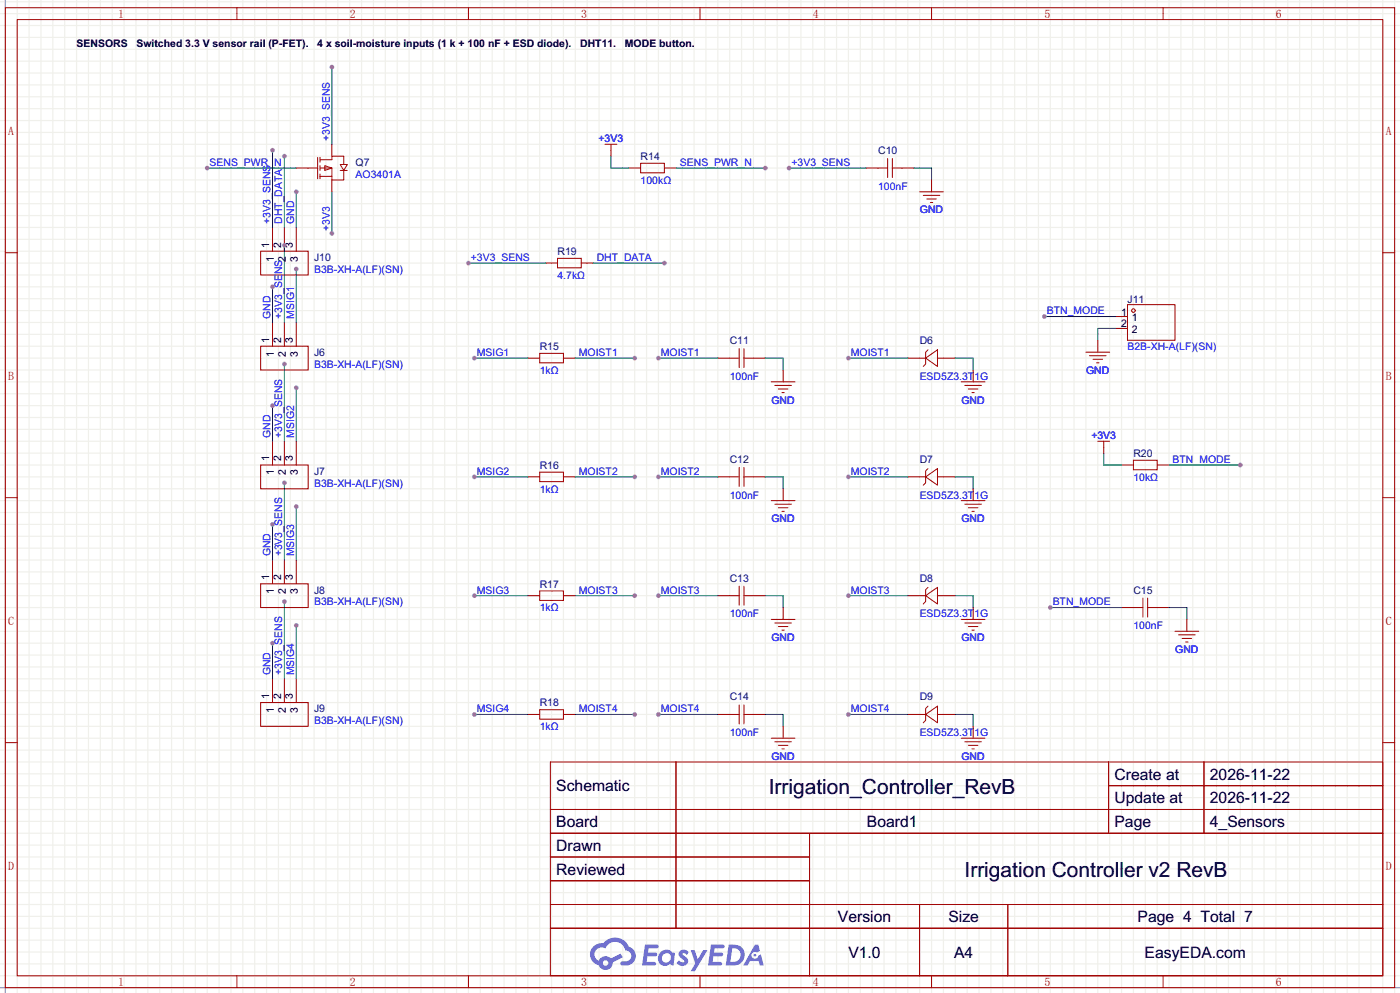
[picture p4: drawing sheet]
<svg xmlns="http://www.w3.org/2000/svg" width="299mm" height="212mm" viewBox="0 0 299 212" stroke-linecap="round" stroke-linejoin="round" font-family="sans-serif">
<g fill="none" stroke="#f0f0eb" stroke-width=".25">
<path d="M0 .4h299.5M0 2.9h299.5M0 5.5h299.5M0 8h299.5M0 10.5h299.5M0 13.1h299.5M0 15.6h299.5M0 18.2h299.5M1.1 0v212.3M3.7 0v212.3M6.2 0v212.3M8.8 0v212.3"/>
<path d="M11.3 0v212.3M13.8 0v212.3M16.4 0v212.3M18.9 0v212.3M21.5 0v212.3M24 0v212.3M26.5 0v212.3M29.1 0v212.3M31.6 0v212.3M34.2 0v212.3M36.7 0v212.3M39.2 0v212.3"/>
<path d="M41.8 0v212.3M44.3 0v212.3M46.9 0v212.3M49.4 0v212.3M51.9 0v212.3M54.5 0v212.3M57 0v212.3M59.6 0v212.3M62.1 0v212.3M64.6 0v212.3M67.2 0v212.3M69.7 0v212.3"/>
<path d="M72.3 0v212.3M74.8 0v212.3M77.3 0v212.3M79.9 0v212.3M82.4 0v212.3M85 0v212.3M87.5 0v212.3M90 0v212.3M92.6 0v212.3M95.1 0v212.3M97.7 0v212.3M100.2 0v212.3"/>
<path d="M102.7 0v212.3M105.3 0v212.3M107.8 0v212.3M110.4 0v212.3M112.9 0v212.3M115.4 0v212.3M118 0v212.3M120.5 0v212.3M123.1 0v212.3M125.6 0v212.3M128.1 0v212.3M130.7 0v212.3"/>
<path d="M133.2 0v212.3M135.8 0v212.3M138.3 0v212.3M140.8 0v212.3M143.4 0v212.3M145.9 0v212.3M148.5 0v212.3M151 0v212.3M153.5 0v212.3M156.1 0v212.3M158.6 0v212.3M161.2 0v212.3"/>
<path d="M163.7 0v212.3M166.2 0v212.3M168.8 0v212.3M171.3 0v212.3M173.9 0v212.3M176.4 0v212.3M178.9 0v212.3M181.5 0v212.3M184 0v212.3M186.6 0v212.3M189.1 0v212.3M191.6 0v212.3"/>
<path d="M194.2 0v212.3M196.7 0v212.3M199.3 0v212.3M201.8 0v212.3M204.3 0v212.3M206.9 0v212.3M209.4 0v212.3M212 0v212.3M214.5 0v212.3M217 0v212.3M219.6 0v212.3M222.1 0v212.3"/>
<path d="M224.7 0v212.3M227.2 0v212.3M229.7 0v212.3M232.3 0v212.3M234.8 0v212.3M237.4 0v212.3M239.9 0v212.3M242.4 0v212.3M245 0v212.3M247.5 0v212.3M250.1 0v212.3M252.6 0v212.3"/>
<path d="M255.1 0v212.3M257.7 0v212.3M260.2 0v212.3M262.8 0v212.3M265.3 0v212.3M267.8 0v212.3M270.4 0v212.3M272.9 0v212.3M275.5 0v212.3M278 0v212.3M280.5 0v212.3M283.1 0v212.3"/>
<path d="M285.6 0v212.3M288.2 0v212.3M290.7 0v212.3M293.2 0v212.3M295.8 0v212.3M298.3 0v212.3M0 20.7h299.5M0 23.2h299.5M0 25.8h299.5M0 28.3h299.5M0 30.9h299.5M0 33.4h299.5"/>
<path d="M0 35.9h299.5M0 38.5h299.5M0 41h299.5M0 43.6h299.5M0 46.1h299.5M0 48.6h299.5M0 51.2h299.5M0 53.7h299.5M0 56.3h299.5M0 58.8h299.5M0 61.3h299.5M0 63.9h299.5"/>
<path d="M0 66.4h299.5M0 69h299.5M0 71.5h299.5M0 74h299.5M0 76.6h299.5M0 79.1h299.5M0 81.7h299.5M0 84.2h299.5M0 86.7h299.5M0 89.3h299.5M0 91.8h299.5M0 94.4h299.5"/>
<path d="M0 96.9h299.5M0 99.4h299.5M0 102h299.5M0 104.5h299.5M0 107.1h299.5M0 109.6h299.5M0 112.1h299.5M0 114.7h299.5M0 117.2h299.5M0 119.8h299.5M0 122.3h299.5M0 124.8h299.5"/>
<path d="M0 127.4h299.5M0 129.9h299.5M0 132.5h299.5M0 135h299.5M0 137.5h299.5M0 140.1h299.5M0 142.6h299.5M0 145.2h299.5M0 147.7h299.5M0 150.2h299.5M0 152.8h299.5M0 155.3h299.5"/>
<path d="M0 157.9h299.5M0 160.4h299.5M0 162.9h299.5M0 165.5h299.5M0 168h299.5M0 170.6h299.5M0 173.1h299.5M0 175.6h299.5M0 178.2h299.5M0 180.7h299.5M0 183.3h299.5M0 185.8h299.5"/>
<path d="M0 188.3h299.5M0 190.9h299.5M0 193.4h299.5M0 196h299.5M0 198.5h299.5M0 201h299.5M0 203.6h299.5M0 206.1h299.5M0 208.7h299.5M0 211.2h299.5"/>
</g>
<path d="M1.1 0v212.3M0 211.2h299.5" fill="none" stroke="#999" stroke-width=".25"/>
<g fill="none" stroke="#a10000" stroke-width=".21">
<path d="M1.1 1.6h297.2v209.6h-297.2zM3.7 4.2h292.1v204.5h-292.1zM50.7 1.6v2.6M100.2 1.6v2.6M149.7 1.6v2.6M199.3 1.6v2.6M248.8 1.6v2.6M1.1 54h2.6M295.8 54h2.5M1.1 106.4h2.6M295.8 106.4h2.5M1.1 158.8h2.6"/>
<path d="M295.8 158.8h2.5M117.7 162.9h178.1v45.8h-178.1zM117.7 173.1h178.1M117.7 178.2h178.1M144.6 162.9v35.6M173.2 178.2v30.5M237.1 162.9v15.3M237.1 168h58.7M257.5 162.9v15.3M117.7 183.3h55.5M117.7 193.4h178.1M117.7 188.3h55.5"/>
<path d="M117.7 198.5h178.1M196.7 193.4v15.3M215.6 193.4v15.3M50.7 208.7v2.5M100.2 208.7v2.5M149.7 208.7v2.5M199.3 208.7v2.5M248.8 208.7v2.5"/>
</g>
<g fill="#5487ff">
<path d="M145.5 203.3a1.3 1.3 0 0 1 1.8 .3l-.4 .6a.54 .54 0 0 0-.9-.2l.1 .2a1.28 1.28 0 0 1 .8 2 1.53 1.53 0 0 1-2.2-.3l.5-.6 .8 .5a.31 .31 0 0 0 .4-.3 .31 .31 0 0 0-.3-.3 1.12 1.12 0 0 1-.6-1.9z"/>
<path d="M147.7 203.2h.9l.7 1.9 1.1-1.9h.9l-2.7 4.5h-.9l1-1.7z"/>
<path d="M138 202h1.6a1.31 1.31 0 0 1 1.2 .2 .4 .4 0 0 1-.3 .6h-1.8l-.1 .9h1.6a.4 .4 0 0 1 .4 .4 .4 .4 0 0 1-.4 .4h-1.7l-.2 1.2h1.4a.46 .46 0 0 1 .5 .1 .46 .46 0 0 1 .1 .5l-.3 .2h-2.7z"/>
<path d="M152.1 202h1.6a1.32 1.32 0 0 1 1.3 .2 .39 .39 0 0 1-.4 .6h-1.7l-.2 .9h1.7a.4 .4 0 0 1 .3 .4 .4 .4 0 0 1-.4 .4h-1.7l-.2 1.2h1.4a.46 .46 0 0 1 .5 .1 .46 .46 0 0 1 .1 .5l-.3 .2h-2.7z"/>
<path d="M161.5 202h.7l.4 1.3-.7 .4a.75 .75 0 0 0-1.1 .3 .75 .75 0 0 0 .5 1 .75 .75 0 0 0 .9-.6l.6-.3 .6 2.4h-.9l-.2-1h-1.9l-.5 1h-.9z"/>
<path d="M155.9 202l-.7 4.5h1.5a2.27 2.27 0 0 0 2.6-2.3 2.27 2.27 0 0 0-2.7-2.2zM156.6 202.8a1.5 1.5 0 0 1 1.8 1.5 1.5 1.5 0 0 1-1.9 1.4h-.3z"/>
<path d="M141.3 203.6a1.6 1.6 0 0 0-.3 2.3 1.6 1.6 0 0 0 2.3 .2l.8 .4 .3-2.5-.2-.3h-.4a1.58 1.58 0 0 0-2.5-.1zM141.9 204.1a.98 .98 0 0 1 1.6 .5 .98 .98 0 0 1-1.1 1.2 .94 .94 0 0 1-.8-.6 .94 .94 0 0 1 .3-1.1z"/>
<path d="M126.9 202.4a2.37 2.37 0 0 0 1.2 4 1.54 1.54 0 0 0 1.7 1 1.54 1.54 0 0 0 1.3-1.6l2.1-1.1-.5-.8-2 1.1a1.57 1.57 0 0 0-2.6 .4 1.5 1.5 0 0 1-.8-2.1 1.5 1.5 0 0 1 2.2-.5 2.23 2.23 0 0 1 2.3-1.4 2.23 2.23 0 0 1 2 1.8 1.16 1.16 0 0 1 1.2 1.1 1.16 1.16 0 0 1-1 1.3h-.7a.47 .47 0 0 0-.6 .3 .47 .47 0 0 0 .4 .6 2.17 2.17 0 0 0 2.5-1 2.17 2.17 0 0 0-.3-2.6l-.8-.5a3.2 3.2 0 0 0-5.4-.7l-1.2 .1zM129 206a.58 .58 0 0 1 1.1 0 .58 .58 0 0 1-1.1 0z"/>
<circle cx="161.5" cy="204.3" r=".28"/>
</g>
<path d="M65.9 35.9h2M67.9 33.7v4.5M68.5 35.9h2.5v2.6h2.5v-2.1M68.5 34.2h2.5v-.8h2.5v1.8M68.5 37.7h2.5M68.5 33.7v1M68.5 35.4v1M68.5 37.2v1M69.5 35.4l1.5 .5-1.5 .5zM72.8 35.2h1.5l-.8 1.2zM72.8 36.4h1.5" fill="none" stroke="#a10000" stroke-width=".21"/>
<path d="M63.4 35.9h2.5M71 30.9v2.5M71 38.5v2.5" fill="none" stroke="#870000" stroke-width=".21"/>
<path d="M71 14.3v16.6" fill="none" stroke="#008700" stroke-width=".21"/>
<circle cx="71" cy="14.3" r=".51" fill="#999"/>
<path d="M44.3 35.9h19.1" fill="none" stroke="#008700" stroke-width=".21"/>
<circle cx="44.3" cy="35.9" r=".51" fill="#999"/>
<path d="M71 41v8.9" fill="none" stroke="#008700" stroke-width=".21"/>
<circle cx="71" cy="49.9" r=".51" fill="#999"/>
<path d="M134.5 35.9h2.5M142.1 35.9h2.6" fill="none" stroke="#870000" stroke-width=".21"/>
<path d="M137 34.9h5.1v2.1h-5.1z" fill="none" stroke="#a10000" stroke-width=".21"/>
<path d="M144.7 35.9h19" fill="none" stroke="#008700" stroke-width=".21"/>
<circle cx="163.7" cy="35.9" r=".51" fill="#999"/>
<path d="M130.7 33.4v2.5h3.8M168.8 35.9h16.5M195.5 35.9h3.8v2.6" fill="none" stroke="#008700" stroke-width=".21"/>
<path d="M130.7 32.1v1.3M185.3 35.9h2.5M192.9 35.9h2.6M199.3 38.5v2.5" fill="none" stroke="#870000" stroke-width=".21"/>
<path d="M129.4 30.9h2.6M130.7 30.9v1.2M187.8 35.9h2.1M189.9 33.9v4.1M190.9 35.9h2M190.9 33.9v4.1M196.7 41h5.1M197.5 41.8h3.5M198.2 42.5h2.1M199 43.3h.5" fill="none" stroke="#a10000" stroke-width=".21"/>
<circle cx="168.8" cy="35.9" r=".51" fill="#999"/>
<path d="M58.3 48.6v5.1M60.8 48.6v5.1M63.4 48.6v5.1" fill="none" stroke="#870000" stroke-width=".21"/>
<path d="M55.8 53.7h10.1v5.1h-10.1z" fill="none" stroke="#a10000" stroke-width=".21"/>
<path d="M58.3 32.1v16.5" fill="none" stroke="#008700" stroke-width=".21"/>
<circle cx="58.3" cy="32.1" r=".51" fill="#999"/>
<path d="M60.8 33.4v15.2" fill="none" stroke="#008700" stroke-width=".21"/>
<circle cx="60.8" cy="33.4" r=".51" fill="#999"/>
<path d="M63.4 41v7.6" fill="none" stroke="#008700" stroke-width=".21"/>
<circle cx="63.4" cy="41" r=".51" fill="#999"/>
<path d="M116.7 56.3h2.6M124.3 56.3h2.6" fill="none" stroke="#870000" stroke-width=".21"/>
<path d="M119.3 55.2h5v2.1h-5z" fill="none" stroke="#a10000" stroke-width=".21"/>
<path d="M126.9 56.3h15.2" fill="none" stroke="#008700" stroke-width=".21"/>
<circle cx="142.1" cy="56.3" r=".51" fill="#999"/>
<path d="M100.2 56.3h16.5" fill="none" stroke="#008700" stroke-width=".21"/>
<circle cx="100.2" cy="56.3" r=".51" fill="#999"/>
<path d="M58.3 69v5M60.8 69v5M63.4 69v5" fill="none" stroke="#870000" stroke-width=".21"/>
<path d="M55.8 74h10.1v5.1h-10.1z" fill="none" stroke="#a10000" stroke-width=".21"/>
<path d="M58.3 61.3v7.7" fill="none" stroke="#008700" stroke-width=".21"/>
<circle cx="58.3" cy="61.3" r=".51" fill="#999"/>
<path d="M60.8 52.4v16.6" fill="none" stroke="#008700" stroke-width=".21"/>
<circle cx="60.8" cy="52.4" r=".51" fill="#999"/>
<path d="M63.4 57.5v11.5" fill="none" stroke="#008700" stroke-width=".21"/>
<circle cx="63.4" cy="57.5" r=".51" fill="#999"/>
<path d="M112.9 76.6h2.5M120.5 76.6h2.6" fill="none" stroke="#870000" stroke-width=".21"/>
<path d="M115.4 75.6h5.1v2h-5.1z" fill="none" stroke="#a10000" stroke-width=".21"/>
<path d="M123.1 76.6h12.7" fill="none" stroke="#008700" stroke-width=".21"/>
<circle cx="135.8" cy="76.6" r=".51" fill="#999"/>
<path d="M101.5 76.6h11.4" fill="none" stroke="#008700" stroke-width=".21"/>
<circle cx="101.5" cy="76.6" r=".51" fill="#999"/>
<path d="M156.1 76.6h2M158.1 74.5v4.1M159.1 76.6h2.1M159.1 74.5v4.1M165 81.7h5.1M165.7 82.4h3.6M166.5 83.2h2M167.3 83.9h.5" fill="none" stroke="#a10000" stroke-width=".21"/>
<path d="M153.5 76.6h2.6M161.2 76.6h2.5M167.5 79.1v2.6" fill="none" stroke="#870000" stroke-width=".21"/>
<path d="M140.8 76.6h12.7M163.7 76.6h3.8v2.5" fill="none" stroke="#008700" stroke-width=".21"/>
<circle cx="140.8" cy="76.6" r=".51" fill="#999"/>
<path d="M194.2 76.6h2.5M201.8 76.6h2.5M208.2 79.1v2.6" fill="none" stroke="#870000" stroke-width=".21"/>
<path d="M196.7 76.6h1.3M198 76.6l2.5-1.8v3.6zM198.5 74.8l-.5 .5v2.5l-.5 .6M200.5 76.6h1.3M205.6 81.7h5.1M206.4 82.4h3.5M207.1 83.2h2.1M207.9 83.9h.5" fill="none" stroke="#a10000" stroke-width=".21"/>
<path d="M181.5 76.6h12.7M204.3 76.6h3.9v2.5" fill="none" stroke="#008700" stroke-width=".21"/>
<circle cx="181.5" cy="76.6" r=".51" fill="#999"/>
<path d="M58.3 94.4v5M60.8 94.4v5M63.4 94.4v5" fill="none" stroke="#870000" stroke-width=".21"/>
<path d="M55.8 99.4h10.1v5.1h-10.1z" fill="none" stroke="#a10000" stroke-width=".21"/>
<path d="M58.3 86.7v7.7" fill="none" stroke="#008700" stroke-width=".21"/>
<circle cx="58.3" cy="86.7" r=".51" fill="#999"/>
<path d="M60.8 77.8v16.6" fill="none" stroke="#008700" stroke-width=".21"/>
<circle cx="60.8" cy="77.8" r=".51" fill="#999"/>
<path d="M63.4 82.9v11.5" fill="none" stroke="#008700" stroke-width=".21"/>
<circle cx="63.4" cy="82.9" r=".51" fill="#999"/>
<path d="M112.9 102h2.5M120.5 102h2.6" fill="none" stroke="#870000" stroke-width=".21"/>
<path d="M115.4 101h5.1v2h-5.1z" fill="none" stroke="#a10000" stroke-width=".21"/>
<path d="M123.1 102h12.7" fill="none" stroke="#008700" stroke-width=".21"/>
<circle cx="135.8" cy="102" r=".51" fill="#999"/>
<path d="M101.5 102h11.4" fill="none" stroke="#008700" stroke-width=".21"/>
<circle cx="101.5" cy="102" r=".51" fill="#999"/>
<path d="M158.1 99.9v4.1M159.1 99.9v4.1M156.1 102h2M159.1 102h2.1M165 107.1h5.1M165.7 107.8h3.6M166.5 108.6h2M167.3 109.3h.5" fill="none" stroke="#a10000" stroke-width=".21"/>
<path d="M153.5 102h2.6M161.2 102h2.5M167.5 104.5v2.6" fill="none" stroke="#870000" stroke-width=".21"/>
<path d="M140.8 102h12.7M163.7 102h3.8v2.5" fill="none" stroke="#008700" stroke-width=".21"/>
<circle cx="140.8" cy="102" r=".51" fill="#999"/>
<path d="M194.2 102h2.5M201.8 102h2.5M208.2 104.5v2.6" fill="none" stroke="#870000" stroke-width=".21"/>
<path d="M196.7 102h1.3M198 102l2.5-1.8v3.6zM198.5 100.2l-.5 .5v2.5l-.5 .6M200.5 102h1.3M205.6 107.1h5.1M206.4 107.8h3.5M207.1 108.6h2.1M207.9 109.3h.5" fill="none" stroke="#a10000" stroke-width=".21"/>
<path d="M181.5 102h12.7M204.3 102h3.9v2.5" fill="none" stroke="#008700" stroke-width=".21"/>
<circle cx="181.5" cy="102" r=".51" fill="#999"/>
<path d="M58.3 119.8v5M60.8 119.8v5M63.4 119.8v5" fill="none" stroke="#870000" stroke-width=".21"/>
<path d="M55.8 124.8h10.1v5.1h-10.1z" fill="none" stroke="#a10000" stroke-width=".21"/>
<path d="M58.3 112.1v7.7" fill="none" stroke="#008700" stroke-width=".21"/>
<circle cx="58.3" cy="112.1" r=".51" fill="#999"/>
<path d="M60.8 103.2v16.6" fill="none" stroke="#008700" stroke-width=".21"/>
<circle cx="60.8" cy="103.2" r=".51" fill="#999"/>
<path d="M63.4 108.3v11.5" fill="none" stroke="#008700" stroke-width=".21"/>
<circle cx="63.4" cy="108.3" r=".51" fill="#999"/>
<path d="M112.9 127.4h2.5M120.5 127.4h2.6" fill="none" stroke="#870000" stroke-width=".21"/>
<path d="M115.4 126.4h5.1v2h-5.1z" fill="none" stroke="#a10000" stroke-width=".21"/>
<path d="M123.1 127.4h12.7" fill="none" stroke="#008700" stroke-width=".21"/>
<circle cx="135.8" cy="127.4" r=".51" fill="#999"/>
<path d="M101.5 127.4h11.4" fill="none" stroke="#008700" stroke-width=".21"/>
<circle cx="101.5" cy="127.4" r=".51" fill="#999"/>
<path d="M156.1 127.4h2M158.1 125.3v4.1M159.1 127.4h2.1M159.1 125.3v4.1M165 132.5h5.1M165.7 133.2h3.6M166.5 134h2M167.3 134.7h.5" fill="none" stroke="#a10000" stroke-width=".21"/>
<path d="M153.5 127.4h2.6M161.2 127.4h2.5M167.5 129.9v2.6" fill="none" stroke="#870000" stroke-width=".21"/>
<path d="M140.8 127.4h12.7M163.7 127.4h3.8v2.5" fill="none" stroke="#008700" stroke-width=".21"/>
<circle cx="140.8" cy="127.4" r=".51" fill="#999"/>
<path d="M194.2 127.4h2.5M201.8 127.4h2.5M208.2 129.9v2.6" fill="none" stroke="#870000" stroke-width=".21"/>
<path d="M196.7 127.4h1.3M198 127.4l2.5-1.8v3.6zM198.5 125.6l-.5 .5v2.5l-.5 .6M200.5 127.4h1.3M205.6 132.5h5.1M206.4 133.2h3.5M207.1 134h2.1M207.9 134.7h.5" fill="none" stroke="#a10000" stroke-width=".21"/>
<path d="M181.5 127.4h12.7M204.3 127.4h3.9v2.5" fill="none" stroke="#008700" stroke-width=".21"/>
<circle cx="181.5" cy="127.4" r=".51" fill="#999"/>
<path d="M58.3 145.2v5M60.8 145.2v5M63.4 145.2v5" fill="none" stroke="#870000" stroke-width=".21"/>
<path d="M55.8 150.2h10.1v5.1h-10.1z" fill="none" stroke="#a10000" stroke-width=".21"/>
<path d="M58.3 137.5v7.7" fill="none" stroke="#008700" stroke-width=".21"/>
<circle cx="58.3" cy="137.5" r=".51" fill="#999"/>
<path d="M60.8 128.6v16.6" fill="none" stroke="#008700" stroke-width=".21"/>
<circle cx="60.8" cy="128.6" r=".51" fill="#999"/>
<path d="M63.4 133.7v11.5" fill="none" stroke="#008700" stroke-width=".21"/>
<circle cx="63.4" cy="133.7" r=".51" fill="#999"/>
<path d="M112.9 152.8h2.5M120.5 152.8h2.6" fill="none" stroke="#870000" stroke-width=".21"/>
<path d="M115.4 151.8h5.1v2h-5.1z" fill="none" stroke="#a10000" stroke-width=".21"/>
<path d="M123.1 152.8h12.7" fill="none" stroke="#008700" stroke-width=".21"/>
<circle cx="135.8" cy="152.8" r=".51" fill="#999"/>
<path d="M101.5 152.8h11.4" fill="none" stroke="#008700" stroke-width=".21"/>
<circle cx="101.5" cy="152.8" r=".51" fill="#999"/>
<path d="M156.1 152.8h2M158.1 150.7v4.1M159.1 152.8h2.1M159.1 150.7v4.1M165 157.9h5.1M165.7 158.6h3.6M166.5 159.4h2M167.3 160.1h.5" fill="none" stroke="#a10000" stroke-width=".21"/>
<path d="M153.5 152.8h2.6M161.2 152.8h2.5M167.5 155.3v2.6" fill="none" stroke="#870000" stroke-width=".21"/>
<path d="M140.8 152.8h12.7M163.7 152.8h3.8v2.5" fill="none" stroke="#008700" stroke-width=".21"/>
<circle cx="140.8" cy="152.8" r=".51" fill="#999"/>
<path d="M194.2 152.8h2.5M201.8 152.8h2.5M208.2 155.3v2.6" fill="none" stroke="#870000" stroke-width=".21"/>
<path d="M196.7 152.8h1.3M198 152.8l2.5-1.8v3.6zM198.5 151l-.5 .5v2.5l-.5 .6M200.5 152.8h1.3M205.6 157.9h5.1M206.4 158.6h3.5M207.1 159.4h2.1M207.9 160.1h.5" fill="none" stroke="#a10000" stroke-width=".21"/>
<path d="M181.5 152.8h12.7M204.3 152.8h3.9v2.5" fill="none" stroke="#008700" stroke-width=".21"/>
<circle cx="181.5" cy="152.8" r=".51" fill="#999"/>
<g fill="none" stroke="#a10000" stroke-width=".21">
<path d="M241.2 65.1h10.1v7.7h-10.1z"/>
<circle cx="242.4" cy="66.4" r=".38"/>
</g>
<path d="M238.6 67.7h2.6M238.6 70.2h2.6" fill="none" stroke="#870000" stroke-width=".21"/>
<path d="M223.4 67.7h15.2" fill="none" stroke="#008700" stroke-width=".21"/>
<circle cx="223.4" cy="67.7" r=".51" fill="#999"/>
<path d="M238.6 70.2h-3.8v2.6M250.1 99.4h15.2" fill="none" stroke="#008700" stroke-width=".21"/>
<path d="M234.8 72.8v2.5M239.9 99.4h2.5M247.5 99.4h2.6" fill="none" stroke="#870000" stroke-width=".21"/>
<path d="M232.3 75.3h5.1M233 76.1h3.6M233.8 76.8h2M234.6 77.6h.5M242.4 98.4h5.1v2.1h-5.1z" fill="none" stroke="#a10000" stroke-width=".21"/>
<circle cx="265.3" cy="99.4" r=".51" fill="#999"/>
<path d="M236.1 96.9v2.5h3.8M224.7 129.9h15.2M250.1 129.9h3.8v2.6" fill="none" stroke="#008700" stroke-width=".21"/>
<path d="M236.1 95.6v1.3M239.9 129.9h2.5M247.5 129.9h2.6M253.9 132.5v2.5" fill="none" stroke="#870000" stroke-width=".21"/>
<path d="M234.8 94.4h2.6M236.1 94.4v1.2M242.4 129.9h2.1M244.5 127.9v4M245.5 129.9h2M245.5 127.9v4M251.3 135h5.1M252.1 135.8h3.6M252.9 136.5h2M253.6 137.3h.5" fill="none" stroke="#a10000" stroke-width=".21"/>
<circle cx="224.7" cy="129.9" r=".51" fill="#999"/>
<g font-size="4.5">
<text x="164.5" y="169.8">Irrigation_Controller_RevB</text>
<text x="206.3" y="187.6">Irrigation Controller v2 RevB</text>
</g>
<g font-size="3.4">
<text x="238.4" y="166.7">Create at</text>
<text x="258.8" y="166.7">2026-11-22</text>
<text x="119" y="169.2">Schematic</text>
<text x="238.4" y="171.8">Update at</text>
<text x="258.8" y="171.8">2026-11-22</text>
<text x="119" y="176.9">Board</text>
<text x="185.4" y="176.9">Board1</text>
<text x="238.4" y="176.9">Page</text>
<text x="258.8" y="176.9">4_Sensors</text>
<text x="119" y="181.9">Drawn</text>
<text x="119" y="187">Reviewed</text>
<text x="179.2" y="197.2">Version</text>
<text x="202.9" y="197.2">Size</text>
<text x="243.3" y="197.2">Page 4 Total 7</text>
<text x="181.5" y="204.8">V1.0</text>
<text x="204.1" y="204.8">A4</text>
<text x="244.8" y="204.8">EasyEDA.com</text>
</g>
<g font-size="2.5" fill="#a00000">
<text x="25.3" y="3.8">1</text>
<text x="74.8" y="3.8">2</text>
<text x="124.3" y="3.8">3</text>
<text x="173.9" y="3.8">4</text>
<text x="223.4" y="3.8">5</text>
<text x="272.9" y="3.8">6</text>
<text x="1.8" y="28.8">A</text>
<text x="296.4" y="28.8">A</text>
<text x="1.8" y="81.2">B</text>
<text x="296.4" y="81.2">B</text>
<text x="1.8" y="133.5">C</text>
<text x="296.4" y="133.5">C</text>
<text x="1.8" y="185.9">D</text>
<text x="296.4" y="185.9">D</text>
<text x="25.3" y="210.9">1</text>
<text x="74.8" y="210.9">2</text>
<text x="124.3" y="210.9">3</text>
<text x="173.9" y="210.9">4</text>
<text x="223.4" y="210.9">5</text>
<text x="272.9" y="210.9">6</text>
</g>
<g font-size="2.2">
<text x="16.4" y="10.1">SENSORS</text>
<text x="29.2" y="10.1">Switched 3.3 V sensor rail (P-FET).</text>
<text x="67.9" y="10.1">4 x soil-moisture inputs (1 k + 100 nF + ESD diode).</text>
<text x="124.1" y="10.1">DHT11.</text>
<text x="133.7" y="10.1">MODE button.</text>
<text x="57.6" y="52.9" transform="rotate(-90 57.6 52.9)">1</text>
<text x="60.1" y="52.9" transform="rotate(-90 60.1 52.9)">2</text>
<text x="62.7" y="52.9" transform="rotate(-90 62.7 52.9)">3</text>
<text x="58.6" y="56" transform="rotate(-90 58.6 56)">1</text>
<text x="61.1" y="56" transform="rotate(-90 61.1 56)">2</text>
<text x="63.7" y="56" transform="rotate(-90 63.7 56)">3</text>
<text x="239.8" y="67.5">1</text>
<text x="239.8" y="70">2</text>
<text x="242.1" y="68.7">1</text>
<text x="242.1" y="71.3">2</text>
<text x="57.6" y="73.3" transform="rotate(-90 57.6 73.3)">1</text>
<text x="58.6" y="76.3" transform="rotate(-90 58.6 76.3)">1</text>
<text x="60.1" y="73.3" transform="rotate(-90 60.1 73.3)">2</text>
<text x="61.1" y="76.3" transform="rotate(-90 61.1 76.3)">2</text>
<text x="62.7" y="73.3" transform="rotate(-90 62.7 73.3)">3</text>
<text x="63.7" y="76.3" transform="rotate(-90 63.7 76.3)">3</text>
<text x="57.6" y="98.7" transform="rotate(-90 57.6 98.7)">1</text>
<text x="58.6" y="101.7" transform="rotate(-90 58.6 101.7)">1</text>
<text x="60.1" y="98.7" transform="rotate(-90 60.1 98.7)">2</text>
<text x="61.1" y="101.7" transform="rotate(-90 61.1 101.7)">2</text>
<text x="62.7" y="98.7" transform="rotate(-90 62.7 98.7)">3</text>
<text x="63.7" y="101.7" transform="rotate(-90 63.7 101.7)">3</text>
<text x="57.6" y="124.1" transform="rotate(-90 57.6 124.1)">1</text>
<text x="60.1" y="124.1" transform="rotate(-90 60.1 124.1)">2</text>
<text x="62.7" y="124.1" transform="rotate(-90 62.7 124.1)">3</text>
<text x="58.6" y="127.1" transform="rotate(-90 58.6 127.1)">1</text>
<text x="61.1" y="127.1" transform="rotate(-90 61.1 127.1)">2</text>
<text x="63.7" y="127.1" transform="rotate(-90 63.7 127.1)">3</text>
<text x="57.6" y="149.5" transform="rotate(-90 57.6 149.5)">1</text>
<text x="60.1" y="149.5" transform="rotate(-90 60.1 149.5)">2</text>
<text x="62.7" y="149.5" transform="rotate(-90 62.7 149.5)">3</text>
<text x="58.6" y="152.5" transform="rotate(-90 58.6 152.5)">1</text>
<text x="61.1" y="152.5" transform="rotate(-90 61.1 152.5)">2</text>
<text x="63.7" y="152.5" transform="rotate(-90 63.7 152.5)">3</text>
</g>
<g font-size="2.2" fill="#00f">
<text x="44.8" y="35.5">SENS_PWR_N</text>
<text x="70.5" y="30.1" transform="rotate(-90 70.5 30.1)">+3V3_SENS</text>
<text x="145.4" y="35.5">SENS_PWR_N</text>
<text x="169.3" y="35.5">+3V3_SENS</text>
<text x="76.1" y="38">AO3401A</text>
<text x="137" y="39.3">100kΩ</text>
<text x="187.8" y="40.6">100nF</text>
<text x="57.8" y="47.9" transform="rotate(-90 57.8 47.9)">+3V3_SENS</text>
<text x="60.4" y="47.9" transform="rotate(-90 60.4 47.9)">DHT_DATA</text>
<text x="62.9" y="47.9" transform="rotate(-90 62.9 47.9)">GND</text>
<text x="70.5" y="49.4" transform="rotate(-90 70.5 49.4)">+3V3</text>
<text x="67.2" y="58.3">B3B-XH-A(LF)(SN)</text>
<text x="100.7" y="55.8">+3V3_SENS</text>
<text x="119.3" y="59.6">4.</text>
<text x="121.1" y="59.6">7k</text>
<text x="123.5" y="59.6">Ω</text>
<text x="127.6" y="55.8">DHT_DATA</text>
<text x="57.8" y="68.2" transform="rotate(-90 57.8 68.2)">GND</text>
<text x="60.4" y="68.2" transform="rotate(-90 60.4 68.2)">+3V3_SENS</text>
<text x="62.9" y="68.2" transform="rotate(-90 62.9 68.2)">MSIG1</text>
<text x="223.9" y="67.2">BTN_MODE</text>
<text x="102" y="76.1">MSIG1</text>
<text x="123.8" y="76.1">MOIST1</text>
<text x="141.4" y="76.1">MOIST1</text>
<text x="182" y="76.1">MOIST1</text>
<text x="241.2" y="74.9">B2B-XH-A(LF)(SN)</text>
<text x="67.2" y="78.7">B3B-XH-A(LF)(SN)</text>
<text x="115.4" y="79.9">1kΩ</text>
<text x="156.1" y="81.2">100nF</text>
<text x="196.7" y="81.2">ESD5Z3.3T1G</text>
<text x="57.8" y="93.6" transform="rotate(-90 57.8 93.6)">GND</text>
<text x="60.4" y="93.6" transform="rotate(-90 60.4 93.6)">+3V3_SENS</text>
<text x="62.9" y="93.6" transform="rotate(-90 62.9 93.6)">MSIG2</text>
<text x="102" y="101.5">MSIG2</text>
<text x="123.8" y="101.5">MOIST2</text>
<text x="141.4" y="101.5">MOIST2</text>
<text x="182" y="101.5">MOIST2</text>
<text x="250.8" y="99">BTN_MODE</text>
<text x="67.2" y="104.1">B3B-XH-A(LF)(SN)</text>
<text x="115.4" y="105.3">1kΩ</text>
<text x="156.1" y="106.6">100nF</text>
<text x="196.7" y="106.6">ESD5Z3.3T1G</text>
<text x="242.4" y="102.8">10kΩ</text>
<text x="57.8" y="119" transform="rotate(-90 57.8 119)">GND</text>
<text x="60.4" y="119" transform="rotate(-90 60.4 119)">+3V3_SENS</text>
<text x="62.9" y="119" transform="rotate(-90 62.9 119)">MSIG3</text>
<text x="67.2" y="129.5">B3B-XH-A(LF)(SN)</text>
<text x="102" y="126.9">MSIG3</text>
<text x="115.4" y="130.7">1kΩ</text>
<text x="123.8" y="126.9">MOIST3</text>
<text x="141.4" y="126.9">MOIST3</text>
<text x="182" y="126.9">MOIST3</text>
<text x="225.2" y="129.5">BTN_MODE</text>
<text x="156.1" y="132">100nF</text>
<text x="196.7" y="132">ESD5Z3.3T1G</text>
<text x="242.4" y="134.5">100nF</text>
<text x="57.8" y="144.4" transform="rotate(-90 57.8 144.4)">GND</text>
<text x="60.4" y="144.4" transform="rotate(-90 60.4 144.4)">+3V3_SENS</text>
<text x="62.9" y="144.4" transform="rotate(-90 62.9 144.4)">MSIG4</text>
<text x="67.2" y="154.9">B3B-XH-A(LF)(SN)</text>
<text x="102" y="152.3">MSIG4</text>
<text x="123.8" y="152.3">MOIST4</text>
<text x="141.4" y="152.3">MOIST4</text>
<text x="182" y="152.3">MOIST4</text>
<text x="115.4" y="156.1">1kΩ</text>
<text x="156.1" y="157.4">100nF</text>
<text x="196.7" y="157.4">ESD5Z3.3T1G</text>
</g>
<g font-size="2.2" fill="#000080">
<text x="76.1" y="35.5">Q7</text>
<text x="128" y="30.4">+3V3</text>
<text x="137" y="34.2">R14</text>
<text x="187.8" y="32.9">C10</text>
<text x="196.8" y="45.6">GND</text>
<text x="67.2" y="55.8">J10</text>
<text x="119.3" y="54.5">R19</text>
<text x="241.2" y="64.7">J11</text>
<text x="67.2" y="76.1">J6</text>
<text x="115.4" y="74.9">R15</text>
<text x="156.1" y="73.6">C11</text>
<text x="196.7" y="73.6">D6</text>
<text x="232.3" y="79.9">GND</text>
<text x="165" y="86.3">GND</text>
<text x="205.7" y="86.3">GND</text>
<text x="233.4" y="93.9">+3V3</text>
<text x="67.2" y="101.5">J7</text>
<text x="115.4" y="100.3">R16</text>
<text x="156.1" y="99">C12</text>
<text x="196.7" y="99">D7</text>
<text x="242.4" y="97.7">R20</text>
<text x="165" y="111.7">GND</text>
<text x="205.7" y="111.7">GND</text>
<text x="115.4" y="125.7">R17</text>
<text x="156.1" y="124.4">C13</text>
<text x="196.7" y="124.4">D8</text>
<text x="67.2" y="126.9">J8</text>
<text x="242.4" y="126.9">C15</text>
<text x="165" y="137.1">GND</text>
<text x="205.7" y="137.1">GND</text>
<text x="251.4" y="139.6">GND</text>
<text x="156.1" y="149.8">C14</text>
<text x="196.7" y="149.8">D9</text>
<text x="67.2" y="152.3">J9</text>
<text x="115.4" y="151.1">R18</text>
<text x="165" y="162.5">GND</text>
<text x="205.7" y="162.5">GND</text>
</g>
</svg>
